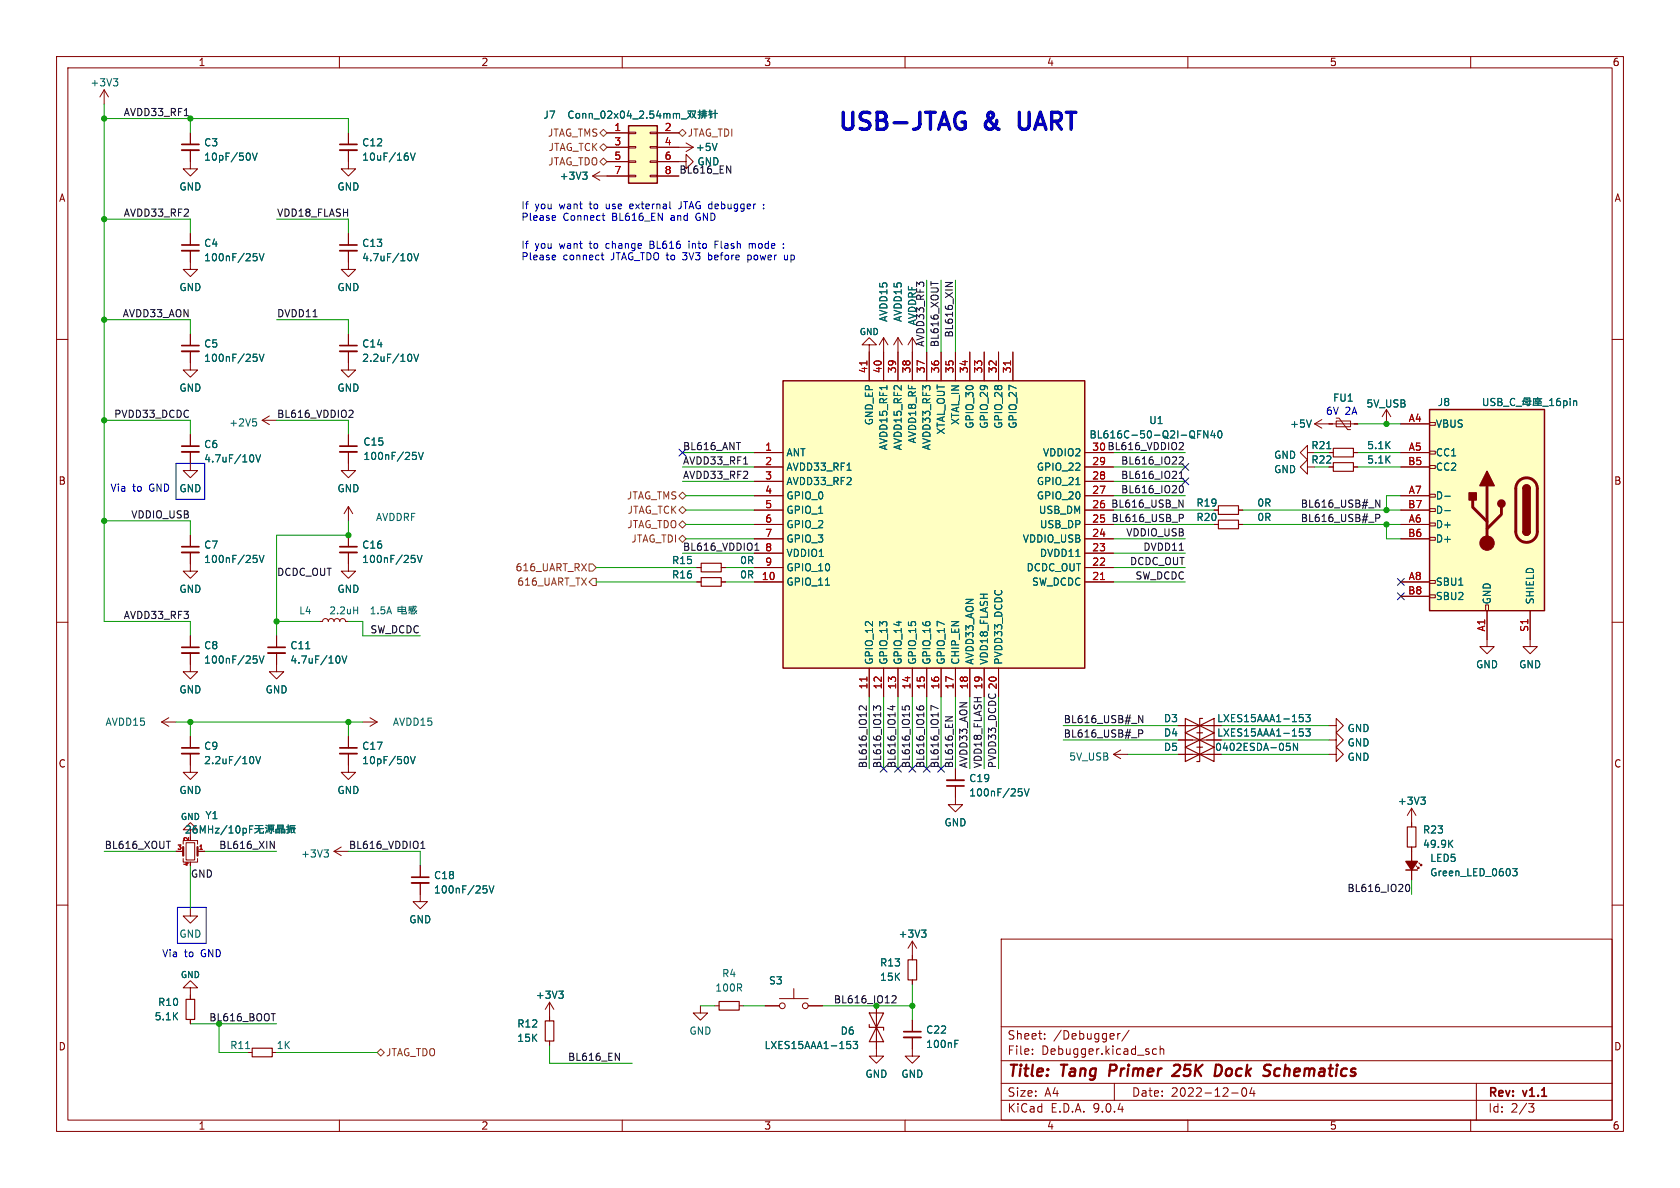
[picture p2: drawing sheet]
<svg xmlns="http://www.w3.org/2000/svg" width="297mm" height="210mm" viewBox="0 0 297 210" stroke-linecap="round" stroke-linejoin="round" font-family="sans-serif">
<g fill="none" stroke="#840000" stroke-width=".18">
<path d="M10 10h277v190h-277zM12 12h273v186h-273zM18.4 15.9l-.7 1.2M18.4 15.9l.8 1.2M18.4 15.9v2.5M60 10v2M110 10v2M160 10v2M210 10v2M260 10v2M61.6 23.5v2M61.6 26.5v2.1"/>
<path d="M61.6 41.3v2M61.6 44.3v2.1M61.6 59.1v2M156.2 59.7l-.8 1.3M156.2 59.7l.8 1.3M156.2 59.7v2.5M158.7 59.7l-.7 1.3M158.7 59.7l.8 1.3M158.7 59.7v2.5M161.3 59.7l-.8 1.3M161.3 59.7l.8 1.3M161.3 59.7v2.5"/>
<path d="M10 60h2M61.6 62.1v2M61.6 76.8v2.1M61.6 79.9v2M153.7 61h1.2l-1.2-1.3-1.3 1.3h1.3v1.2M285 60h2M10 110h2M285 110h2M208.3 128.3h7.6M168.9 141v1.2h1.3l-1.3 1.3-1.3-1.3h1.3M10 160h2M177 166h108v32h-108z"/>
<path d="M285 160h2M43.8 186.1h.8M48.1 186.1h.8M60 198v2M110 198v2M160 198v2M177 194.5h108M177 191.5h108M177 187.5h108M177 181.5h108M182.5 186.3v.1M182.5 185.5v.1"/>
<path d="M184.7 183.6v.1M184.7 182.8v.1M197 191.5v3M197.6 182.7v1M198 182.7l-.3 .1-.1 .2M199.6 182.1l-1.3 2M204.5 185.5l-.5-.1-.3 .3v.4l.2 .2h.6M205.1 185.5l.2-.1 .4 .1v.9M205.1 184.9v1.5M210 198v2M217.7 193.2h1.2M219.7 192.4l.2-.1a.81 .81 0 0 1 .6 .6 .81 .81 0 0 1-.3 .8l-.2 .1a.81 .81 0 0 1-.3-1.4z"/>
<path d="M221.3 192.2l-.3 1.1h.9M221.7 192.8v1M260 198v2M261 191.5v6.5M270.2 195.1h1l-.5 .6 .4 .1 .1 .5-.3 .3h-.4"/>
</g>
<path d="M196.3 188.2l-.2 2M208.3 188.2h-.5l-.3 .2M208.5 189.1l-1.3 1.1h1.2M215 188.2h.5a1.08 1.08 0 0 1 .5 1.1 1.08 1.08 0 0 1-.8 .9M226.1 188.9a.66 .66 0 0 0-.8 .4v.7l.3 .2h.4" fill="none" stroke="#840000" stroke-width=".4"/>
<path d="M209.5 127l2.6 1.3-2.6 1.2zM212.1 128.3l2.5-1.3v2.5zM212.6 127h-.5v2.5h-.5M44.6 185.3h3.5v1.5h-3.5z" fill="none" stroke="#840000" stroke-width=".2"/>
<g fill="none" stroke="#006464" stroke-width=".18">
<path d="M20 13.9h.8l-.4 .5M20.6 14.4l.2 .2v.3l-.2 .3M72.1 27.7v.5M72.6 27.1l.4 1.2 .4-1.2M72.6 44.9l.2 .4-.2 .7M73.2 44.8l.4 1.3 .4-1.3M72.6 62.7l.2 .4-.2 .7M73 80h.6M73.2 62.6l.4 1.3 .4-1.3M74 80l.4 1.2 .4-1.2M73.4 80.4l.2 .3v.3l-.2 .2M229.7 126.3h.7"/>
<path d="M230.2 126.8l.2 .2v.3l-.2 .3M230.8 126.3h.8l-.4 .5 .4 .1v.6l-.2 .1-.6-.1M43.4 185.4h.7"/>
</g>
<path d="M60.1 25.5h3M60.1 43.3h3M60.1 61.1h3M60.1 78.9h3" fill="none" stroke="#840000" stroke-width=".3"/>
<path d="M60.1 26.5h3M60.1 44.3h3M60.1 62.1h3M60.1 79.9h3" fill="none" stroke="#840000" stroke-width=".33"/>
<path d="M111.1 22.2h5.1v10.2h-5.1z" fill="#ffffc2"/>
<path d="M111.1 22.2h5.1v10.2h-5.1z" fill="none" stroke="#840000" stroke-width=".25"/>
<g fill="none" stroke="#840000" stroke-width=".18">
<path d="M33.7 26.5v3.3h1.2l-1.2 1.3-1.3-1.3h1.3M33.7 23.5v2M61.6 28.6v1.2h1.3l-1.3 1.3-1.3-1.3h1.3M104.8 31.1h6.3M104.8 31.1l1.2 .8M106 30.4l-1.2 .7M107.3 23.5h3.8M107.3 26h3.8M107.3 28.6h3.8M111.1 23.4h1.3v.2h-1.3zM111.1 25.9h1.3v.3h-1.3zM111.1 28.4h1.3v.3h-1.3z"/>
<path d="M111.1 31h1.3v.2h-1.3zM114.9 23.4h1.3v.2h-1.3zM114.9 25.9h1.3v.3h-1.3zM114.9 28.4h1.3v.3h-1.3zM114.9 31h1.3v.2h-1.3zM116.2 28.6h5.1v1.2l1.3-1.2-1.3-1.3v1.3M116.2 23.5h3.8M116.2 26h6.4M116.2 31.1h3.8M121.3 25.3l1.3 .7M122.6 26l-1.3 .8M33.7 41.3v2"/>
<path d="M33.7 44.3v2.1M33.7 64.1v1.3h1.2l-1.2 1.3-1.3-1.3h1.3M33.7 76.8v2.1M33.7 79.9v2M46.4 74.3l1.2 .8M46.4 74.3h2.5M47.6 73.5l-1.2 .8M234.9 74.9h5.1M236.2 74.4h2.6v1h-2.6zM236.2 73.9h.5l1.6 2h.5M245.1 72.4l.8 1.3M245.1 72.4l-.8 1.3"/>
<path d="M245.1 72.4v2.5M61.6 97.7v3.3h-1.3l1.3 1.2 1.3-1.2h-1.3M61.6 89.5l.8 1.3M61.6 89.5l-.8 1.3M61.6 89.5v2.6M61.6 94.6v2M214.6 90.2h.8M214.6 92.7h.8M218.9 90.2h.8M218.9 92.7h.8M48.9 112.4v2M48.9 115.4v2.1"/>
<path d="M270.5 113v1.3h-1.3l1.3 1.3 1.3-1.3h-1.3M28.6 127.6l1.2 .8M28.6 127.6h2.5M29.8 126.9l-1.2 .7M33.7 133.2v3.3h1.2l-1.2 1.3-1.3-1.3h1.3M33.7 130.2v2M61.6 133.2v3.3h1.3l-1.3 1.3-1.3-1.3h1.3M61.6 130.2v2M64.1 127.6h2.6M65.4 126.9l1.3 .7M66.7 127.6l-1.3 .8M168.9 135.9v2"/>
<path d="M168.9 138.9v2.1M196.8 133.4h2.6M196.8 133.4l1.3 .7M198.1 132.6l-1.3 .8M208.3 130.8h7.6M208.3 133.4h7.6M31.1 150.5h1.3M32.4 151.8v.6h2.5v-.6M32.4 149.2v-.6h2.5v.6M32.9 149h1.5v3h-1.5zM33.7 146.7h1.2l-1.2-1.3-1.3 1.3h1.3v1.3M34.9 150.5h1.3"/>
<path d="M59.1 150.5l1.2 .8M59.1 150.5h2.5M60.3 149.7l-1.2 .8M135.3 177.8h2.5M137.8 176.5h5.1M140.3 174.8v1.7M142.9 177.8h2.5M161.3 166.4l-.8 1.2M161.3 166.4l.8 1.2M161.3 166.4v3.3M161.3 173.2v.8M161.3 180.3v2.1"/>
<path d="M161.3 183.4v2"/>
<circle cx="138.3" cy="177.8" r=".51"/>
<circle cx="142.4" cy="177.8" r=".51"/>
</g>
<g fill="none" stroke="#006464" stroke-width=".18">
<path d="M101.3 19.8a.6 .6 0 0 0-.8 .4 .6 .6 0 0 0 .6 .7l.2-.1M106.3 19.8l.2-.2a.68 .68 0 0 1 .5 .7 .68 .68 0 0 1-.5 .6l-.2-.1-.1-.4zM107.4 19.8l.5-.2 .3 .4-.8 .9h.8M109.9 19.7l.1-.1a.68 .68 0 0 1 .4 .7 .68 .68 0 0 1-.4 .6 .84 .84 0 0 1-.1-1.2zM111.2 19.6l-.3 .9h.8M113.1 19.8l.4-.2 .3 .4-.8 .9h.8M115.5 19.6h-.6v.6l.2-.1 .4 .1 .1 .2-.1 .4-.1 .1-.5-.1M116.4 19.6l-.3 .9h.8M121.6 19.6h.6l-.3 .9-.4 .4M121.6 19.9l.4 .4 .1 .4M122.4 19.6h.6l-.3 .8-.4 .4M122.4 20l.2 .5 .4 .4"/>
<path d="M123.4 19.8h.5M123.7 19.4v1.5M124 19.8h.3M124.3 19.4l-.1 1.3-.2 .2M124.6 19.8h.4M124.6 19.4v1.5M125.4 20h.4M125.4 19.7h.5M125.5 19.4l-.2 .4M125.6 20v.8M126.4 19.4v1.5M44.2 27.3v.8"/>
<path d="M44.6 27.1l.4 1.2 .5-1.2M101.9 20.2l.2-.1 .3 .1 .1 .5-.1 .1-.3 .1-.2-.1zM103 30.4h.8l-.4 .5M103 20.2l.2-.1h.3l.1 .8M103 20.1v.8M103.5 30.9l.3 .3v.3l-.3 .2M104.2 20.2l.2-.1h.3v.8M104.2 20.1v.8M105 21h1M108.6 20.1l.7 .8M109.3 20.1l-.7 .8M111.5 20.1v.8"/>
<path d="M111.9 21h.9M114.3 20.8v.1M116.7 20.1v.8M117.4 20.2l.3-.1 .2 .1M117.4 20.1v.8M117.9 20.2l.2-.1h.3v.8M117.9 20.2v.7M119 20.2l.4-.1 .2 .1M119 20.1v.8M119.6 20.2l.2-.1h.3v.8M119.6 20.2v.7M120.4 21h1"/>
<path d="M123.5 20.9h.1M123.9 20.2l-.5 .1M123.9 20.5h.4M124 20.1h.3M124.6 20.5h.4M124.6 20.1h.3M125.3 20.3h.6M125.9 20.7l-.4 .1M126 20.1h.8M126.8 25.3l-.5 1.3M44.8 44.8h.6M45.2 45.3l.3 .3v.3l-.3 .2"/>
<path d="M45.8 44.8l.5 1.3 .4-1.3M44.7 74h.6M45.1 74.5l.3 .3v.3l-.3 .2M44.7 80.5l.2 .4-.2 .7M45.2 80.4l.4 1.3 .5-1.3M72.7 98.2h.6M73.2 98.7l.2 .2v.3l-.2 .2M73.8 98.2l.4 1.2 .4-1.2M54.1 114.7h.7M59.9 116l.2 .4-.2 .8M60.5 116l.4 1.2 .4-1.2M44.7 133.8l.2 .4-.2 .7"/>
<path d="M45.2 133.7l.4 1.3 .5-1.3M72.1 134v.8M72.6 133.7l.4 1.3 .4-1.3M180.1 139.4h.6M180.5 139.9l.2 .3v.3l-.2 .2M181.1 139.4l.4 1.3 .4-1.3M227.5 131.4h.6M227.6 131.9h.3l.2 .2v.4l-.5 .2M229.4 131.4v1.3l-.7-1.3v1.3M229.7 128.8h.7M230.2 129.3l.2 .3v.3l-.2 .2M230.8 128.8h.8l-.4 .5 .4 .2v.5l-.2 .1-.6-.1"/>
<path d="M32.9 146.1l.5-.1 .3 .4-.8 .9h.8M34.7 146l-.3 .1a.86 .86 0 0 0 0 1.2l.4-.2 .1-.4-.3-.2h-.2l-.3 .2M35.4 147.3v-1.3l.4 .9 .5-.9v1.3M36.9 146v1.3M36.9 146.6h.7M37.6 146v1.3M38.1 146.4h.6l-.6 .9h.6M40.1 145.9l-1.1 1.7M40.5 147.3h.7M40.5 146.4l.4-.4v1.3M41.8 146.1l.2-.1a.68 .68 0 0 1 .4 .6 .68 .68 0 0 1-.4 .7l-.2-.2-.1-.3zM43 146.5l.3-.1 .3 .3-.1 .5h-.5"/>
<path d="M43 146.4v1.3M44.1 146.6h.4M44.7 146h-.6v1.3M45 146.5h1.6M45.1 145.9h1.4M45.8 145.9l-.2 1-.6 .4M45.9 146.6v.7h.6l.1-.3M46.9 146.3l.3 .1M47 145.9l.3 .1M47.2 146.7l-.2 .6M47.6 146.4h.8M47.6 146.2h.8v.5h-.8z"/>
<path d="M47.7 146.8l-.1 .3M48 146.7v.6h-.3M48 145.9l-.1 .3M48.2 146.8l.2 .2M48.5 145.9h-1.1l-.1 1.2M48.8 147.3v-.7h.6v.7M48.8 147.2h.6M48.8 146.9h.6M49.1 145.9h.9v.5h-.9zM49.1 146.2h.9M49.7 147.3v-.7h.6v.7M49.7 147.2h.6"/>
<path d="M49.7 146.9h.6M50.6 146.2h.5M50.7 147.3h.2M51 145.8v1.5M51.1 146.5l-.5 .2M51.3 146.5h.9M51.4 146.2h.7M51.5 146.5v.7l.4-.1M51.8 146.5l.1 .5 .3 .3M52.1 146.7l-.2 .1M52.2 145.9h-.9l-.1 1.2M57.3 150.2h.8l-.5 .5"/>
<path d="M57.8 150.7l.3 .3v.3l-.3 .2M162.9 164.4h.8l-.4 .5M163.5 164.9l.2 .2v.3l-.2 .3M168.8 184.5h.4M168.8 183.9h.6"/>
</g>
<path d="M32.1 25.5h3.1M32.1 43.3h3.1M32.1 78.9h3.1M60.1 96.6h3M47.4 114.4h3M32.1 132.2h3.1M60.1 132.2h3M167.4 138.9h3M159.8 182.4h3" fill="none" stroke="#840000" stroke-width=".3"/>
<path d="M32.1 26.5h3.1M32.1 44.3h3.1M32.1 79.9h3.1M60.1 97.7h3M47.4 115.4h3M32.1 133.2h3.1M60.1 133.2h3M167.4 137.9h3M159.8 183.4h3" fill="none" stroke="#840000" stroke-width=".33"/>
<path d="M215.4 89.4h3.5v1.5h-3.5zM215.4 91.9h3.5v1.6h-3.5zM209.5 129.5l2.6 1.3-2.6 1.3zM209.5 132.1l2.6 1.3-2.6 1.2zM212.1 130.8l2.5-1.3v2.6zM212.1 133.4l2.5-1.3v2.5zM212.6 129.5h-.5v2.6h-.5M212.6 132.1h-.5v2.5h-.5M160.5 169.7h1.6v3.5h-1.6z" fill="none" stroke="#840000" stroke-width=".2"/>
<path d="M32.4 149.7v1.6M34.9 149.7v1.6" fill="none" stroke="#840000" stroke-width=".38"/>
<path d="M252.7 72.4h20.3v35.6h-20.3z" fill="#ffffc2"/>
<g fill="none" stroke="#840000" stroke-width=".18">
<path d="M33.7 46.4v1.2h1.2l-1.2 1.3-1.3-1.3h1.3M33.7 59.1v2M61.6 46.4v1.2h1.3l-1.3 1.3-1.3-1.3h1.3M33.7 62.1v2M61.6 64.1v1.3h1.3l-1.3 1.3-1.3-1.3h1.3M232.4 74.9h2.5M232.4 74.9l1.3 .8M233.7 74.2l-1.3 .7M247.6 74.9h5.1M252.7 74.7h1v.5h-1zM252.7 79.8h1v.5h-1zM33.7 97.7v3.3h1.2l-1.2 1.2-1.3-1.2h1.3"/>
<path d="M33.7 81.9v1.3h1.2l-1.2 1.3-1.3-1.3h1.3M33.7 94.6v2M61.6 81.9v1.3h1.3l-1.3 1.3-1.3-1.3h1.3M231.1 82.6v1.2l-1.2-1.2 1.2-1.3v1.3h1.3M231.1 80v1.3l-1.2-1.3 1.2-1.3v1.3h1.3M234.9 80h.8M234.9 82.6h.8M239.3 80h.7M239.3 82.6h.7M247.6 80h5.1M247.6 82.6h5.1M247.6 87.6h5.1"/>
<path d="M247.6 90.2h5.1M247.6 92.7h5.1M247.6 95.3h5.1M252.7 82.3h1v.5h-1zM252.7 87.4h1v.5h-1zM252.7 89.9h1v.5h-1zM252.7 92.5h1v.5h-1zM252.7 95h1v.5h-1zM33.7 115.4v3.3h1.2l-1.2 1.3-1.3-1.3h1.3M33.7 112.4v2M48.9 117.5v1.2h-1.3l1.3 1.3 1.3-1.3h-1.3M56.5 109.9h.5l.2-.4 .3-.2 .4 .2 .1 .4 .2-.4 .3-.2 .4 .2 .2 .4 .1-.4 .4-.2 .3 .2 .2 .4 .1-.4 .4-.2 .3 .2 .2 .4h.5"/>
<path d="M247.6 102.9h5.1M247.6 105.4h5.1M252.7 102.6h1v.5h-1zM252.7 105.2h1v.5h-1zM262.6 106.9h.5v1.1h-.5zM262.9 108v6.3h-1.3l1.3 1.3 1.3-1.3h-1.3M270.5 108v5M234.9 130.8h1.3v-1.3l1.3 1.3-1.3 1.3v-1.3M234.9 128.3h1.3v-1.3l1.3 1.3-1.3 1.2v-1.2M234.9 133.4h1.3v-1.3l1.3 1.3-1.3 1.2v-1.2M74.3 156.1v3.3h1.3l-1.3 1.3-1.3-1.3h1.3M74.3 153v2.1"/>
<path d="M249.6 142.9l-.8 1.2M249.6 142.9l.7 1.2M249.6 142.9v3.3M249.6 149.7v5.9M250.3 153l.5 .5v-.2v.2h-.2M250.8 152.5l.5 .5v-.2v.2h-.2M33.7 174.6h1.2l-1.2-1.2-1.3 1.2h1.3v2.1M33.7 160.7v1.2h1.2l-1.2 1.3-1.3-1.3h1.3M154.9 177.8v7.6M33.7 180.2v.8"/>
</g>
<path d="M252.7 72.4h20.3v35.6h-20.3zM269.2 86.4a.64 .64 0 0 1 .7-.7 .64 .64 0 0 1 .6 .7M269.2 94a.64 .64 0 0 0 .7 .6 .64 .64 0 0 0 .6-.6M248.5 153.8h2.1" fill="none" stroke="#840000" stroke-width=".25"/>
<path d="M260.3 88.4v1.3l2.6 2.5M262.9 85.9v10.1M265.4 89.7v1.2l-2.5 2.6M268.5 85a1.91 1.91 0 0 1 2.1-.4 1.91 1.91 0 0 1 1.2 1.8v7.6a1.91 1.91 0 0 1-1.9 1.9 1.91 1.91 0 0 1-1.9-1.9v-7.8l.1-.6z" fill="none" stroke="#840000" stroke-width=".51"/>
<g fill="#840000" stroke="#840000" stroke-width=".25">
<path d="M269.2 86.4h1.3v7.6h-1.3z"/>
<path d="M269.4 85.9a.64 .64 0 0 1 .7-.1 .64 .64 0 0 1 .4 .6h-1.3z"/>
<path d="M269.2 94h1.3a.64 .64 0 0 1-.6 .6 .64 .64 0 0 1-.7-.6z"/>
<path d="M262.9 83.3l1.3 2.6h-2.6z"/>
<path d="M259.7 87.1h1.3v1.3h-1.3z"/>
<path d="M248.5 152.3h2.1l-1 1.5z"/>
<circle cx="265.4" cy="89" r=".63"/>
</g>
<circle cx="262.9" cy="96" r="1.27" fill="#840000" stroke="#840000" stroke-width=".18"/>
<g fill="none" stroke="#006464" stroke-width=".18">
<path d="M44.8 62.6h.6M45.2 63.1l.3 .2v.3l-.3 .3M45.8 62.6l.5 1.3 .4-1.3M231.8 74.2l-.4 1.3M234.6 79.3h.7M262.3 70.4v1.1l.2 .2 .4-.1 .1-.1v-1.1M264.3 70.5l-.5-.1-.2 .2v.3l.6 .3 .1 .3-.3 .2-.4-.1M264.8 70.4h.4l.3 .3-.3 .3 .3 .2 .1 .3-.3 .2h-.5zM264.8 71h.4M265.8 71.8h1M267.8 70.6a.6 .6 0 0 0-.8 .4 .6 .6 0 0 0 .5 .7l.3-.1M268 71.8h1"/>
<path d="M269.1 70.9h1.6M269.2 71.6l.3-1.2h.9l-.1 1.3h-.3M269.3 71.5h1.3M269.7 71.1l.4 .1M269.7 70.6l.4 .1M271.2 71.6h1.4M271.4 71.3h1M271.5 70.9l.2 .1M271.5 70.6l-.1 .5M271.8 70.2v.3M271.9 70.6v1M272.3 70.9l.2 .2"/>
<path d="M272.3 70.6l-.2 .4M272.6 70.5h-1.5v1.2M272.7 71.8h1M274 71.7h.7M274 70.8l.3-.4v1.3M275.8 70.4l-.4 .1a.86 .86 0 0 0 0 1.2l.4-.1 .1-.4-.2-.3h-.3l-.2 .3M276.4 70.9h.4l.2 .2-.1 .5h-.5M276.4 70.9v1.2M277.6 70.4v.2M277.6 70.9v.8M278.2 71l.2-.1h.3v.8M278.2 70.9v.8"/>
<path d="M44.8 98.2h.6M45.2 98.7l.3 .2v.3l-.3 .2M45.8 98.2l.5 1.2 .4-1.2M255.4 87.7h1M255.4 90.3h1M44.8 116h.6M45.2 116.4l.3 .3v.3l-.3 .2M45.8 116l.5 1.2 .4-1.2M62.5 107.9h.7M63.2 107.3v1.2M70.4 108.1h1.3M70.4 107.8h1.3"/>
<path d="M70.4 108.2v-.9h1.3v.9M71.1 107.1v1.4h.7l.1-.3M72.4 108.2l-.1 .2M72.5 107.5h.5M72.5 107.7h.4v.3h-.4zM72.7 108.2v.3h.6v-.2M72.7 108.1l.3 .1M73 107.1a.91 .91 0 0 0 .6 1l.1-.2M73.3 107.2h.2M73.4 108.2l.3 .2M73.4 107.6l-.3 .4M73.7 107.3h-1.4v.7"/>
<path d="M85.4 156.6h.6M85.9 157.1l.2 .2v.3l-.2 .3M86.5 156.6l.4 1.3 .4-1.3M251.2 140.9h.8l-.5 .5M251.7 141.4l.3 .2v.3l-.3 .3M256.3 149.1l.5 .7M256.8 148.5l-.7 .8M267.4 153.6h.8l-.4 .4 .3 .2v.5l-.1 .1h-.5M149.7 184.1h.6M150.2 184.6l.2 .2v.3l-.2 .3M150.8 184.1h.8l-.4 .5 .4 .1v.5l-.2 .2-.6-.2"/>
</g>
<path d="M32.1 61.1h3.1M32.1 96.6h3.1M32.1 114.4h3.1M72.8 155.1h3" fill="none" stroke="#840000" stroke-width=".3"/>
<path d="M32.1 62.1h3.1M32.1 97.7h3.1M32.1 115.4h3.1M72.8 156.1h3" fill="none" stroke="#840000" stroke-width=".33"/>
<path d="M235.7 79.2h3.6v1.6h-3.6zM235.7 81.8h3.6v1.5h-3.6zM248.8 146.2h1.5v3.5h-1.5zM32.9 176.7h1.5v3.5h-1.5zM153.7 179.1h2.5l-1.3 2.5zM153.7 181.1v.5h2.5v.5M154.9 181.6l1.3 2.6h-2.5z" fill="none" stroke="#840000" stroke-width=".2"/>
<path d="M138.4 67.3h53.4v50.8h-53.4z" fill="#ffffc2"/>
<path d="M138.4 67.3h53.4v50.8h-53.4z" fill="none" stroke="#840000" stroke-width=".25"/>
<g fill="none" stroke="#840000" stroke-width=".18">
<path d="M33.7 23.5v2M33.7 26.5v2.1M61.6 23.5v2M61.6 26.5v2.1M107.3 23.5h3.8M107.3 26h3.8M107.3 28.6h3.8M107.3 31.1h3.8M116.2 23.5h3.8M116.2 26h3.8M116.2 28.6h3.8M116.2 31.1h3.8"/>
<path d="M33.7 41.3v2M33.7 44.3v2.1M33.7 59.1v2M61.6 41.3v2M61.6 44.3v2.1M61.6 59.1v2M33.7 62.1v2M33.7 76.8v2.1M33.7 79.9v2M61.6 62.1v2M61.6 76.8v2.1M61.6 79.9v2"/>
<path d="M153.7 62.2v5.1M156.2 62.2v5.1M158.7 62.2v5.1M161.3 62.2v5.1M163.8 62.2v5.1M166.4 62.2v5.1M168.9 62.2v5.1M171.4 62.2v5.1M174 62.2v5.1M176.5 62.2v5.1M179.1 62.2v5.1M234.9 74.9h.7"/>
<path d="M239.4 74.9h.6M247.6 74.9h5.1M33.7 94.6v2M33.7 97.7v2M61.6 94.6v2M61.6 97.7v2M133.3 80h5.1M133.3 82.6h5.1M133.3 85.1h5.1M133.3 87.6h5.1M133.3 90.2h5.1M133.3 92.7h5.1"/>
<path d="M133.3 95.3h5.1M133.3 97.8h5.1M191.8 80h5M191.8 82.6h5M191.8 85.1h5M191.8 87.6h5M191.8 90.2h5M191.8 92.7h5M191.8 95.3h5M191.8 97.8h5M214.6 90.2h.8M214.6 92.7h.8"/>
<path d="M218.9 90.2h.8M218.9 92.7h.8M234.9 80h.8M234.9 82.6h.8M239.3 80h.7M239.3 82.6h.7M247.6 80h5.1M247.6 82.6h5.1M247.6 87.6h5.1M247.6 90.2h5.1M247.6 92.7h5.1M247.6 95.3h5.1"/>
<path d="M33.7 112.4v2M33.7 115.4v2.1M48.9 112.4v2M48.9 115.4v2.1M123.2 100.3h.8M123.2 102.9h.8M127.5 100.3h.8M127.5 102.9h.8M133.3 100.3h5.1M133.3 102.9h5.1M153.7 118.1v5.1M156.2 118.1v5.1"/>
<path d="M158.7 118.1v5.1M161.3 118.1v5.1M163.8 118.1v5.1M166.4 118.1v5.1M168.9 118.1v5.1M171.4 118.1v5.1M174 118.1v5.1M176.5 118.1v5.1M191.8 100.3h5M191.8 102.9h5M247.6 102.9h5.1M247.6 105.4h5.1"/>
<path d="M262.9 108v5M270.5 108v5M33.7 130.2v2M33.7 133.2v2.1M61.6 130.2v2M61.6 133.2v2.1M168.9 135.9v2M168.9 138.9v2.1M208.3 128.3h2.5M208.3 130.8h2.5M208.3 133.4h2.5M213.4 128.3h2.5"/>
<path d="M213.4 130.8h2.5M213.4 133.4h2.5M31.1 150.5h1.3M34.9 150.5h1.3M74.3 153v2.1M74.3 156.1v2M249.6 145.4v.8M249.6 149.7v2.6M249.6 153.8v1.8M33.7 175.9v.8M97.2 177.2l-.8 1.2M97.2 177.2l.7 1.2"/>
<path d="M97.2 177.2v3.3M123.8 177.8v1.3h1.3l-1.3 1.2-1.2-1.2h1.2M126.4 177.8h.7M130.7 177.8h.7M135.3 177.8h2.5M142.9 177.8h2.5M154.9 177.8v2.5M161.3 168.9v.8M161.3 173.2v.8M33.7 180.2v.8M97.2 184v.8M154.9 182.9v3.8h1.3l-1.3 1.3-1.2-1.3h1.2"/>
<path d="M161.3 183.4v3.3h1.3l-1.3 1.3-1.3-1.3h1.3M161.3 180.3v2.1"/>
</g>
<g fill="none" stroke="#006464" stroke-width=".18">
<path d="M101.3 19.8a.6 .6 0 0 0-.8 .4 .6 .6 0 0 0 .6 .7l.2-.1M106.3 19.8l.2-.2a.68 .68 0 0 1 .5 .7 .68 .68 0 0 1-.5 .6l-.2-.1-.1-.4zM107.4 19.8l.5-.2 .3 .4-.8 .9h.8M109.9 19.7l.1-.1a.68 .68 0 0 1 .4 .7 .68 .68 0 0 1-.4 .6 .84 .84 0 0 1-.1-1.2zM111.2 19.6l-.3 .9h.8M113.1 19.8l.4-.2 .3 .4-.8 .9h.8M115.5 19.6h-.6v.6l.2-.1 .4 .1 .1 .2-.1 .4-.1 .1-.5-.1M116.4 19.6l-.3 .9h.8M121.6 19.6h.6l-.3 .9-.4 .4M121.6 19.9l.4 .4 .1 .4M122.4 19.6h.6l-.3 .8-.4 .4M122.4 20l.2 .5 .4 .4"/>
<path d="M123.4 19.8h.5M123.7 19.4v1.5M124 19.8h.3M124.3 19.4l-.1 1.3-.2 .2M124.6 19.8h.4M124.6 19.4v1.5M125.4 20h.4M125.4 19.7h.5M125.5 19.4l-.2 .4M125.6 20v.8M126.4 19.4v1.5M44.2 27.3v.8"/>
<path d="M44.6 27.1l.4 1.2 .5-1.2M72.1 27.7v.5M72.6 27.1l.4 1.2 .4-1.2M101.9 20.2l.2-.1 .3 .1 .1 .5-.1 .1-.3 .1-.2-.1zM103 30.4h.8l-.4 .5M103 20.2l.2-.1h.3l.1 .8M103 20.1v.8M103.5 30.9l.3 .3v.3l-.3 .2M104.2 20.2l.2-.1h.3v.8M104.2 20.1v.8M105 21h1M108.6 20.1l.7 .8"/>
<path d="M109.3 20.1l-.7 .8M111.5 20.1v.8M111.9 21h.9M114.3 20.8v.1M116.7 20.1v.8M117.4 20.2l.3-.1 .2 .1M117.4 20.1v.8M117.9 20.2l.2-.1h.3v.8M117.9 20.2v.7M119 20.2l.4-.1 .2 .1M119 20.1v.8M119.6 20.2l.2-.1h.3v.8"/>
<path d="M119.6 20.2v.7M120.4 21h1M123.5 20.9h.1M123.9 20.2l-.5 .1M123.9 20.5h.4M124 20.1h.3M124.6 20.5h.4M124.6 20.1h.3M125.3 20.3h.6M125.9 20.7l-.4 .1M126 20.1h.8M126.8 25.3l-.5 1.3"/>
<path d="M44.8 44.8h.6M45.2 45.3l.3 .3v.3l-.3 .2M45.8 44.8l.5 1.3 .4-1.3M72.6 44.9l.2 .4-.2 .7M73.2 44.8l.4 1.3 .4-1.3M44.8 62.6h.6M45.2 63.1l.3 .2v.3l-.3 .3M45.8 62.6l.5 1.3 .4-1.3M72.6 62.7l.2 .4-.2 .7M73 80h.6M73.2 62.6l.4 1.3 .4-1.3M74 80l.4 1.2 .4-1.2"/>
<path d="M156.8 68.2v.7M211.7 76.8h.4M211.7 76.1h.6M213.5 76.1v1.3l-.7-1.3v1.3M214.4 76.1l-.3 .9h.8M214.7 76.6v.8M215.4 76.3l.2-.2a.68 .68 0 0 1 .4 .7 .68 .68 0 0 1-.4 .6l-.2-.1-.1-.4zM231.8 74.2l-.4 1.3M234.6 79.3h.7M262.3 70.4v1.1l.2 .2 .4-.1 .1-.1v-1.1M264.3 70.5l-.5-.1-.2 .2v.3l.6 .3 .1 .3-.3 .2-.4-.1M264.8 70.4h.4l.3 .3-.3 .3 .3 .2 .1 .3-.3 .2h-.5z"/>
<path d="M264.8 71h.4M265.8 71.8h1M267.8 70.6a.6 .6 0 0 0-.8 .4 .6 .6 0 0 0 .5 .7l.3-.1M268 71.8h1M269.1 70.9h1.6M269.2 71.6l.3-1.2h.9l-.1 1.3h-.3M269.3 71.5h1.3M269.7 71.1l.4 .1M269.7 70.6l.4 .1M271.2 71.6h1.4M271.4 71.3h1M271.5 70.9l.2 .1"/>
<path d="M271.5 70.6l-.1 .5M271.8 70.2v.3M271.9 70.6v1M272.3 70.9l.2 .2M272.3 70.6l-.2 .4M272.6 70.5h-1.5v1.2M272.7 71.8h1M274 71.7h.7M274 70.8l.3-.4v1.3M275.8 70.4l-.4 .1a.86 .86 0 0 0 0 1.2l.4-.1 .1-.4-.2-.3h-.3l-.2 .3M276.4 70.9h.4l.2 .2-.1 .5h-.5M276.4 70.9v1.2"/>
<path d="M277.6 70.4v.2M277.6 70.9v.8M278.2 71l.2-.1h.3v.8M278.2 70.9v.8M44.7 80.5l.2 .4-.2 .7M44.8 98.2h.6M45.2 80.4l.4 1.3 .5-1.3M45.2 98.7l.3 .2v.3l-.3 .2M45.8 98.2l.5 1.2 .4-1.2M72.7 98.2h.6M73.2 98.7l.2 .2v.3l-.2 .2M73.4 80.4l.2 .3v.3l-.2 .2"/>
<path d="M73.8 98.2l.4 1.2 .4-1.2M149.7 83.1h.8M190.2 85.7h.7M255.4 87.7h1M255.4 90.3h1M44.8 116h.6M45.2 116.4l.3 .3v.3l-.3 .2M45.8 116l.5 1.2 .4-1.2M54.1 114.7h.7M59.9 116l.2 .4-.2 .8M60.5 116l.4 1.2 .4-1.2M145.9 103.4h.8"/>
<path d="M44.7 133.8l.2 .4-.2 .7M45.2 133.7l.4 1.3 .5-1.3M72.1 134v.8M72.6 133.7l.4 1.3 .4-1.3M180.1 139.4h.6M180.5 139.9l.2 .3v.3l-.2 .2M181.1 139.4l.4 1.3 .4-1.3M227.5 131.4h.6M227.6 131.9h.3l.2 .2v.4l-.5 .2M229.4 131.4v1.3l-.7-1.3v1.3M229.7 126.3h.7M229.7 128.8h.7"/>
<path d="M230.2 126.8l.2 .2v.3l-.2 .3M230.2 129.3l.2 .3v.3l-.2 .2M230.8 126.3h.8l-.4 .5 .4 .1v.6l-.2 .1-.6-.1M230.8 128.8h.8l-.4 .5 .4 .2v.5l-.2 .1-.6-.1M32.9 146.1l.5-.1 .3 .4-.8 .9h.8M34.7 146l-.3 .1a.86 .86 0 0 0 0 1.2l.4-.2 .1-.4-.3-.2h-.2l-.3 .2M35.4 147.3v-1.3l.4 .9 .5-.9v1.3M36.9 146v1.3M36.9 146.6h.7M37.6 146v1.3M38.1 146.4h.6l-.6 .9h.6M40.1 145.9l-1.1 1.7"/>
<path d="M40.5 147.3h.7M40.5 146.4l.4-.4v1.3M41.8 146.1l.2-.1a.68 .68 0 0 1 .4 .6 .68 .68 0 0 1-.4 .7l-.2-.2-.1-.3zM43 146.5l.3-.1 .3 .3-.1 .5h-.5M43 146.4v1.3M44.1 146.6h.4M44.7 146h-.6v1.3M45 146.5h1.6M45.1 145.9h1.4M45.8 145.9l-.2 1-.6 .4M45.9 146.6v.7h.6l.1-.3M46.9 146.3l.3 .1"/>
<path d="M47 145.9l.3 .1M47.2 146.7l-.2 .6M47.6 146.4h.8M47.6 146.2h.8v.5h-.8zM47.7 146.8l-.1 .3M48 146.7v.6h-.3M48 145.9l-.1 .3M48.2 146.8l.2 .2M48.5 145.9h-1.1l-.1 1.2M48.8 147.3v-.7h.6v.7M48.8 147.2h.6M48.8 146.9h.6"/>
<path d="M49.1 145.9h.9v.5h-.9zM49.1 146.2h.9M49.7 147.3v-.7h.6v.7M49.7 147.2h.6M49.7 146.9h.6M50.6 146.2h.5M50.7 147.3h.2M51 145.8v1.5M51.1 146.5l-.5 .2M51.3 146.5h.9M51.4 146.2h.7M51.5 146.5v.7l.4-.1"/>
<path d="M51.8 146.5l.1 .5 .3 .3M52.1 146.7l-.2 .1M52.2 145.9h-.9l-.1 1.2M85.4 156.6h.6M85.9 157.1l.2 .2v.3l-.2 .3M86.5 156.6l.4 1.3 .4-1.3M251.2 140.9h.8l-.5 .5M251.7 141.4l.3 .2v.3l-.3 .3M256.3 149.1l.5 .7M256.8 148.5l-.7 .8M267.4 153.6h.8l-.4 .4 .3 .2v.5l-.1 .1h-.5M98.8 175.2h.8l-.5 .5"/>
<path d="M99.3 175.7l.3 .2v.3l-.3 .3M162.9 164.4h.8l-.4 .5M163.5 164.9l.2 .2v.3l-.2 .3M149.7 184.1h.6M150.2 184.6l.2 .2v.3l-.2 .3M150.8 184.1h.8l-.4 .5 .4 .1v.5l-.2 .2-.6-.2M168.8 184.5h.4M168.8 183.9h.6"/>
</g>
<path d="M153.3 63.8v.7M178.7 63.8v.7M153.3 119.7v.7M194.6 102.5h.7" fill="none" stroke="#a90000" stroke-width=".18"/>
<path d="M124 99.6h3.5v1.5h-3.5zM124 102.1h3.5v1.5h-3.5zM127.1 177h3.6v1.6h-3.6zM96.4 180.5h1.5v3.5h-1.5z" fill="none" stroke="#840000" stroke-width=".2"/>
<path d="M106 23.5l.7-.6 .6 .6-.6 .6zM106 28.6l.7-.7 .6 .7-.6 .6zM106.7 25.4l.6 .6-.6 .7-.7-.7zM120 23.5l.6-.6 .7 .6-.7 .6zM104.1 99.7h.7l.6 .6-.6 .7h-.7zM120 92.7l.6-.6 .7 .6-.7 .6zM120 90.2l.6-.7 .7 .7-.7 .6zM120 95.3l.6-.7 .7 .7-.7 .6zM120.6 87l.7 .6-.7 .7-.6-.7zM104.8 102.2h.6v1.3h-.6l-.7-.6zM66.7 186.1l.6-.7 .6 .7-.6 .6z" fill="none" stroke="#725600" stroke-width=".18"/>
<g fill="none" stroke="#0f0f0f" stroke-width=".18">
<path d="M32.6 20.4h.7M128.5 29.3l.7 1.3v-1.3M164.6 49.8v.7M167.1 49.9h1.3l-1.3 .8M61.9 72.5l.4 .1 .1 .3-.8 .9h.8M130.2 78.2h.7M209.1 78.3v.5l-.7 .7h.8M131.5 82h.7M133.5 97.3h.7M133.6 96.3l.2-.3v1.3M208.4 88.4l.7 1.3v-1.3M208.5 90.9h.5l.2 .3-.1 .3-.6 .1"/>
<path d="M208.5 84.6h.7M208.5 83.7l.3-.4v1.3M208.5 80.8h.5l.2 .3-.8 .9h.8M208.5 86.1l.3-.3a.68 .68 0 0 1 .4 .7 .68 .68 0 0 1-.4 .6l-.3-.2M243.2 88.4l.7 1.3v-1.3M243.2 90.9h.5l.2 .3-.1 .3-.6 .1M153.2 124.8v.8l-.9-.8-.4 .2v.4M155.6 125.5l.1-.5-.1-.2h-.6l-.1 .4-.5-.4v.8M157.4 124.9h.8M157.8 124.7v.8l-.9-.3M159.5 124.8v.6M160.1 125.4l-.1-.4 .2-.2 .5 .1v.5"/>
<path d="M162 124.9l.1 .4 .2 .1M162.7 125.4l-.2-.4 .3-.2 .5 .1v.4l-.1 .1M165.9 125.3l-1.3-.6v.9M167.1 126.7h1.3l-1.3 .7M201.3 129h.5l.2 .3-.1 .3-.6 .1M201.3 126.5l.7 1.3v-1.3M29.4 148.7h.7M47.8 148.7l.7 1.3v-1.3M74.4 150h.7M74.5 149l.3-.3v1.3M248.5 156.6l.3-.3a.68 .68 0 0 1 .4 .7 .68 .68 0 0 1-.4 .6l-.3-.2M47.9 179.2h.8"/>
<path d="M157.8 176.1l.4-.1 .2 .4-.8 .9h.8M108.8 186.2l.7 1.2v-1.2"/>
</g>
<g fill="none" stroke="#0000c2" stroke-width=".18">
<path d="M97.8 38.1l.4 .1v.2l-.6 .1M98.2 38.9l-.4 .1M106.4 38.1h.5M106.7 38.9l.2 .1M111.5 36.1l-.2 .1v.5l.2 .2M112 36.4l-.7 .1M120.4 36.7l-.5 .2M135 36.8v.1M135 36.1v.1M97.8 45.1l.4 .1v.2l-.6 .1M98.2 45.9h-.4M106.3 45.1h.4"/>
<path d="M106.4 44.7v1.1l.3 .1M114.9 43.2h.4M115.3 42.6h-.4v1.3h.5M121.8 42.6v.1M121.8 43.1v.8M125.3 44.7v1.2M125.3 45.9h.1M125.4 45.1l-.1 .1M126.4 43.2h.4M127 42.6h-.6v1.3M132.2 45.9h.4M132.2 45.1v1.3"/>
<path d="M132.5 43.1v.8M132.5 43.2l.3-.1 .2 .1M132.6 45.1l-.4 .1M133 43.2v.7M133.2 43.1l-.2 .1M138.7 45.1v.8h.3l.2-.1M31.1 81.9h5.1v6.4h-5.1zM31.4 160.4h5v6.4h-5z"/>
</g>
<g fill="none" stroke="#009600" stroke-width=".18">
<path d="M18.4 18.4v91.5h15.3v2.5M18.4 21h43.2v2.5M18.4 38.7h15.3v2.6M33.7 21v2.5M48.9 38.7h12.7v2.6M18.4 56.5h15.3v2.6M48.9 56.5h12.7v2.6M163.8 49.5v12.7M166.4 49.5v12.7M168.9 49.5v12.7M18.4 74.3h15.3v2.5M48.9 74.3h12.7v2.5"/>
<path d="M240 74.9h7.6M18.4 92.1h15.3v2.5M61.6 92.1v2.5h-12.7v17.8M120.6 85.1h12.7M120.6 97.8h12.7M120.6 82.6h12.7M120.6 80h12.7M121.3 92.7h12M121.3 87.6h12M121.3 90.2h12M121.3 95.3h12M196.8 85.1h12.7"/>
<path d="M196.8 92.7h17.8M196.8 87.6h12.7M196.8 90.2h17.8M196.8 97.8h12.7M196.8 95.3h12.7M196.8 82.6h12.7M196.8 80h12.7M219.7 92.7h27.9M219.7 90.2h27.9M240 82.6h7.6M240 80h7.6M245.1 92.7v2.6h2.5"/>
<path d="M247.6 87.6h-2.5v2.6M48.9 109.9h7.6M61.6 109.9h2.5v2.5h10.2M105.4 102.9h17.8M105.4 100.3h17.8M128.3 102.9h5M128.3 100.3h5M196.8 102.9h12.7M196.8 100.3h12.7M31.1 127.6h33M33.7 127.6v2.6M61.6 127.6v2.6"/>
<path d="M153.7 123.2v12.7M156.2 123.2v12.7M158.7 123.2v12.7M161.3 123.2v12.7M163.8 123.2v12.7M166.4 123.2v12.7M168.9 123.2v12.7M171.4 123.2v12.7M174 123.2v12.7M176.5 123.2v12.7M188 130.8h20.3M188 128.3h20.3"/>
<path d="M199.4 133.4h8.9M215.9 133.4h19M215.9 130.8h19M215.9 128.3h19M18.4 150.5h12.7M33.7 153v7.7M36.2 150.5h12.7M61.6 150.5h12.7v2.5M249.6 155.6v2.5M123.8 177.8h2.6M131.4 177.8h3.9M145.4 177.8h15.9"/>
<path d="M161.3 174v6.3M33.7 181h15.2M38.7 181v5.1h5.1M48.9 186.1h17.8M97.2 184.8v3.2h14.6"/>
</g>
<g fill="none" stroke="#000084" stroke-width=".18">
<path d="M120 79.4l1.3 1.2M121.3 79.4l-1.3 1.2M208.9 81.9l1.3 1.3M208.9 84.5l1.3 1.2M210.2 81.9l-1.3 1.3M210.2 84.5l-1.3 1.2M247 104.8l1.3 1.2M247 102.3l1.3 1.2M248.3 104.8l-1.3 1.2M248.3 102.3l-1.3 1.2M155.6 135.3l1.2 1.2M156.8 135.3l-1.2 1.2"/>
<path d="M158.1 135.3l1.3 1.2M159.4 135.3l-1.3 1.2M160.7 135.3l1.2 1.2M161.9 135.3l-1.2 1.2M163.2 135.3l1.2 1.2M164.4 135.3l-1.2 1.2M165.8 135.3l1.2 1.2M167 135.3l-1.2 1.2"/>
</g>
<path d="M180.2 19.8v2.5l.1 .3M170.1 21.6h.5v1l-.1 .1" fill="none" stroke="#0000c2" stroke-width=".6"/>
<g fill="#009600" stroke="#009600" stroke-width=".18">
<circle cx="161.3" cy="177.8" r=".46"/>
<circle cx="245.1" cy="74.9" r=".46"/>
<circle cx="245.1" cy="90.2" r=".46"/>
<circle cx="245.1" cy="92.7" r=".46"/>
<circle cx="18.4" cy="92.1" r=".46"/>
<circle cx="48.9" cy="109.9" r=".46"/>
<circle cx="18.4" cy="56.5" r=".46"/>
<circle cx="18.4" cy="74.3" r=".46"/>
<circle cx="33.7" cy="127.6" r=".46"/>
<circle cx="33.7" cy="21" r=".46"/>
<circle cx="18.4" cy="21" r=".46"/>
<circle cx="18.4" cy="38.7" r=".46"/>
<circle cx="61.6" cy="127.6" r=".46"/>
<circle cx="61.6" cy="94.6" r=".46"/>
</g>
<g font-size="4.2" fill="#0000c2">
<text x="148" y="23.2">USB-JTAG</text>
<text x="174.3" y="23.2">&amp;</text>
<text x="181.5" y="23.2">UART</text>
</g>
<g font-size="2.8" fill="#840000">
<text x="178" y="190.9">Title:</text>
<text x="187.7" y="190.9">Tang</text>
<text x="196.9" y="190.9">Primer</text>
<text x="209.1" y="190.9">25K</text>
<text x="217.2" y="190.9">Dock</text>
<text x="226.7" y="190.9">Schematics</text>
</g>
<g font-size="2.1" fill="#840000">
<text x="178" y="184">Sheet:</text>
<text x="186.2" y="184">/Debugger/</text>
<text x="178" y="186.7">File:</text>
<text x="184.1" y="186.7">Debugger.kicad_sch</text>
<text x="178" y="196.9">KiCad</text>
<text x="178" y="194.1">Size:</text>
<text x="184.7" y="194.1">A4</text>
<text x="185.7" y="196.9">E.D.A.</text>
<text x="193.3" y="196.9">9.0.4</text>
<text x="200" y="194.1">Date:</text>
<text x="207" y="194.1">2022-12-04</text>
<text x="263" y="194.3">Rev:</text>
<text x="263" y="196.9">Id:</text>
<text x="267.1" y="196.9">2/3</text>
<text x="269.4" y="194.3">v1.1</text>
</g>
<g font-size="1.8" fill="#840000">
<text x="35" y="11.9">1</text>
<text x="85" y="11.9">2</text>
<text x="135" y="11.9">3</text>
<text x="185" y="11.9">4</text>
<text x="235" y="11.9">5</text>
<text x="285" y="11.9">6</text>
<text x="10.3" y="35.9">A</text>
<text x="285.3" y="35.9">A</text>
<text x="10.3" y="85.9">B</text>
<text x="285.3" y="85.9">B</text>
<text x="10.3" y="135.9">C</text>
<text x="285.3" y="135.9">C</text>
<text x="10.3" y="185.9">D</text>
<text x="285.3" y="185.9">D</text>
<text x="35" y="199.9">1</text>
<text x="85" y="199.9">2</text>
<text x="135" y="199.9">3</text>
<text x="185" y="199.9">4</text>
<text x="235" y="199.9">5</text>
<text x="285" y="199.9">6</text>
</g>
<g font-size="1.8" fill="#006464">
<text x="15.9" y="15.5">+3V3</text>
<text x="96" y="21.2">J7</text>
<text x="36" y="26.1">C3</text>
<text x="36" y="28.6">10pF/50V</text>
<text x="63.9" y="28.6">10uF/16V</text>
<text x="63.9" y="26.1">C12</text>
<text x="122.9" y="26.9">+5V</text>
<text x="123.2" y="29.4">GND</text>
<text x="31.6" y="33.9">GND</text>
<text x="59.6" y="33.9">GND</text>
<text x="98.8" y="32">+3V3</text>
<text x="36" y="43.9">C4</text>
<text x="36" y="46.4">100nF/25V</text>
<text x="63.9" y="46.4">4.7uF/10V</text>
<text x="63.9" y="43.9">C13</text>
<text x="31.6" y="51.7">GND</text>
<text x="59.6" y="51.7">GND</text>
<text x="157.1" y="57" transform="rotate(-90 157.1 57)">AVDD15</text>
<text x="159.6" y="57" transform="rotate(-90 159.6 57)">AVDD15</text>
<text x="162.2" y="57.6" transform="rotate(-90 162.2 57.6)">AVDDRF</text>
<text x="36" y="61.6">C5</text>
<text x="36" y="64.2">100nF/25V</text>
<text x="63.9" y="64.2">2.2uF/10V</text>
<text x="63.9" y="61.6">C14</text>
<text x="31.6" y="69.4">GND</text>
<text x="59.6" y="69.4">GND</text>
<text x="235.6" y="71.2">FU1</text>
<text x="254.1" y="72">J8</text>
<text x="40.4" y="75.6">+2V5</text>
<text x="154.5" y="75.3" transform="rotate(-90 154.5 75.3)">GND_EP</text>
<text x="167.2" y="76.9" transform="rotate(-90 167.2 76.9)">XTAL_OUT</text>
<text x="169.8" y="75.2" transform="rotate(-90 169.8 75.2)">XTAL_IN</text>
<text x="172.3" y="75.9" transform="rotate(-90 172.3 75.9)">GPIO_30</text>
<text x="174.9" y="75.9" transform="rotate(-90 174.9 75.9)">GPIO_29</text>
<text x="177.4" y="75.9" transform="rotate(-90 177.4 75.9)">GPIO_28</text>
<text x="179.9" y="75.9" transform="rotate(-90 179.9 75.9)">GPIO_27</text>
<text x="192.5" y="77.7">BL616C-50-Q2I-QFN40</text>
<text x="203.1" y="75.2">U1</text>
<text x="228" y="75.8">+5V</text>
<text x="241.5" y="72.2">5V_USB</text>
<text x="253.7" y="75.8">VBUS</text>
<text x="36" y="79.4">C6</text>
<text x="36" y="81.9">4.7uF/10V</text>
<text x="64.1" y="79">C15</text>
<text x="64.1" y="81.5">100nF/25V</text>
<text x="138.9" y="80.9">ANT</text>
<text x="138.9" y="83.4">AVDD33_RF1</text>
<text x="157.1" y="79.7" transform="rotate(-90 157.1 79.7)">AVDD15_RF1</text>
<text x="159.6" y="79.7" transform="rotate(-90 159.6 79.7)">AVDD15_RF2</text>
<text x="162.2" y="78.5" transform="rotate(-90 162.2 78.5)">AVDD18_RF</text>
<text x="164.7" y="79.7" transform="rotate(-90 164.7 79.7)">AVDD33_RF3</text>
<text x="183.2" y="83.4">GPIO_22</text>
<text x="184.3" y="80.9">VDDIO2</text>
<text x="225.2" y="83.8">GND</text>
<text x="225.2" y="81.3">GND</text>
<text x="231.7" y="79.6">R21</text>
<text x="231.7" y="82.1">R22</text>
<text x="241.6" y="79.6">5.1K</text>
<text x="241.6" y="82.1">5.1K</text>
<text x="253.7" y="80.9">CC1</text>
<text x="253.7" y="83.4">CC2</text>
<text x="31.6" y="87.2">GND</text>
<text x="59.6" y="87.2">GND</text>
<text x="138.9" y="86">AVDD33_RF2</text>
<text x="138.9" y="88.5">GPIO_0</text>
<text x="183.2" y="86">GPIO_21</text>
<text x="183.2" y="88.5">GPIO_20</text>
<text x="211.4" y="89.8">R19</text>
<text x="222.2" y="89.8">0R</text>
<text x="253.7" y="88.5">D-</text>
<text x="66.4" y="92.3">AVDDRF</text>
<text x="138.9" y="91">GPIO_1</text>
<text x="138.9" y="93.6">GPIO_2</text>
<text x="183.6" y="91">USB_DM</text>
<text x="183.7" y="93.6">USB_DP</text>
<text x="211.4" y="92.3">R20</text>
<text x="222.2" y="92.3">0R</text>
<text x="253.7" y="91">D-</text>
<text x="253.7" y="93.6">D+</text>
<text x="36" y="97.2">C7</text>
<text x="36" y="99.7">100nF/25V</text>
<text x="63.9" y="97.2">C16</text>
<text x="63.9" y="99.7">100nF/25V</text>
<text x="118.7" y="99.9">R15</text>
<text x="130.7" y="99.9">0R</text>
<text x="138.9" y="96.1">GPIO_3</text>
<text x="138.9" y="98.7">VDDIO1</text>
<text x="138.9" y="101.2">GPIO_10</text>
<text x="180.7" y="96.1">VDDIO_USB</text>
<text x="181.4" y="101.2">DCDC_OUT</text>
<text x="183.7" y="98.7">DVDD11</text>
<text x="253.7" y="96.1">D+</text>
<text x="31.6" y="105">GND</text>
<text x="59.6" y="105">GND</text>
<text x="118.7" y="102.5">R16</text>
<text x="130.7" y="102.5">0R</text>
<text x="138.9" y="103.7">GPIO_11</text>
<text x="182.4" y="103.7">SW_DCDC</text>
<text x="253.7" y="103.7">SBU1</text>
<text x="253.7" y="106.3">SBU2</text>
<text x="263.8" y="106.9" transform="rotate(-90 263.8 106.9)">GND</text>
<text x="271.4" y="106.9" transform="rotate(-90 271.4 106.9)">SHIELD</text>
<text x="36" y="115">C8</text>
<text x="36" y="117.5">100nF/25V</text>
<text x="51.2" y="117.5">4.7uF/10V</text>
<text x="51.2" y="115">C11</text>
<text x="154.5" y="117.6" transform="rotate(-90 154.5 117.6)">GPIO_12</text>
<text x="157.1" y="117.6" transform="rotate(-90 157.1 117.6)">GPIO_13</text>
<text x="159.6" y="117.6" transform="rotate(-90 159.6 117.6)">GPIO_14</text>
<text x="162.2" y="117.6" transform="rotate(-90 162.2 117.6)">GPIO_15</text>
<text x="164.7" y="117.6" transform="rotate(-90 164.7 117.6)">GPIO_16</text>
<text x="167.2" y="117.6" transform="rotate(-90 167.2 117.6)">GPIO_17</text>
<text x="169.8" y="117.6" transform="rotate(-90 169.8 117.6)">CHIP_EN</text>
<text x="172.3" y="117.6" transform="rotate(-90 172.3 117.6)">AVDD33_AON</text>
<text x="174.9" y="117.6" transform="rotate(-90 174.9 117.6)">VDD18_FLASH</text>
<text x="177.4" y="117.6" transform="rotate(-90 177.4 117.6)">PVDD33_DCDC</text>
<text x="260.9" y="118.3">GND</text>
<text x="268.5" y="118.3">GND</text>
<text x="31.6" y="122.8">GND</text>
<text x="46.9" y="122.8">GND</text>
<text x="18.6" y="128.5">AVDD15</text>
<text x="69.4" y="128.5">AVDD15</text>
<text x="205.7" y="127.9">D3</text>
<text x="205.7" y="130.4">D4</text>
<text x="215.1" y="127.9">LXES15AAA1-153</text>
<text x="215.1" y="130.4">LXES15AAA1-153</text>
<text x="238.1" y="129.6">GND</text>
<text x="36" y="132.8">C9</text>
<text x="36" y="135.3">2.2uF/10V</text>
<text x="63.9" y="135.3">10pF/50V</text>
<text x="63.9" y="132.8">C17</text>
<text x="188.9" y="134.6">5V_USB</text>
<text x="205.7" y="132.9">D5</text>
<text x="214.7" y="132.9">0402ESDA-05N</text>
<text x="238.1" y="132.2">GND</text>
<text x="238.1" y="134.7">GND</text>
<text x="31.6" y="140.6">GND</text>
<text x="59.6" y="140.6">GND</text>
<text x="171.2" y="138.5">C19</text>
<text x="171.2" y="141">100nF/25V</text>
<text x="247" y="142.5">+3V3</text>
<text x="36.2" y="145">Y1</text>
<text x="166.9" y="146.3">GND</text>
<text x="251.5" y="147.5">R23</text>
<text x="53.1" y="151.8">+3V3</text>
<text x="76.6" y="155.6">C18</text>
<text x="251.5" y="150.1">49.9K</text>
<text x="252.7" y="155.1">Green_LED_0603</text>
<text x="252.7" y="152.6">LED5</text>
<text x="76.6" y="158.1">100nF/25V</text>
<text x="31.6" y="166">GND</text>
<text x="72.3" y="163.4">GND</text>
<text x="158.8" y="166">+3V3</text>
<text x="127.6" y="172.9">R4</text>
<text x="155.5" y="171">R13</text>
<text x="155.5" y="173.6">15K</text>
<text x="27.8" y="178">R10</text>
<text x="94.6" y="176.8">+3V3</text>
<text x="126.4" y="175.5">100R</text>
<text x="135.8" y="174.2">S3</text>
<text x="27.2" y="180.6">5.1K</text>
<text x="40.6" y="185.6">R11</text>
<text x="48.8" y="185.6">1K</text>
<text x="91.3" y="181.8">R12</text>
<text x="91.3" y="184.4">15K</text>
<text x="121.8" y="183.1">GND</text>
<text x="135.1" y="185.6">LXES15AAA1-153</text>
<text x="148.5" y="183.1">D6</text>
<text x="163.6" y="185.5">100nF</text>
<text x="163.6" y="182.9">C22</text>
<text x="152.9" y="190.7">GND</text>
<text x="159.3" y="190.7">GND</text>
</g>
<g font-size="1.8" fill="#0f0f0f">
<text x="21.8" y="20.6">AVDD33_RF1</text>
<text x="120" y="30.8">BL616_EN</text>
<text x="21.8" y="38.4">AVDD33_RF2</text>
<text x="48.9" y="38.4">VDD18_FLASH</text>
<text x="21.6" y="56.2">AVDD33_AON</text>
<text x="48.9" y="56.2">DVDD11</text>
<text x="168.6" y="59.8" transform="rotate(-90 168.6 59.8)">BL616_XIN</text>
<text x="163.5" y="61.4" transform="rotate(-90 163.5 61.4)">AVDD33_RF3</text>
<text x="166" y="61.5" transform="rotate(-90 166 61.5)">BL616_XOUT</text>
<text x="20.1" y="73.9">PVDD33_DCDC</text>
<text x="48.9" y="73.9">BL616_VDDIO2</text>
<text x="120.6" y="82.2">AVDD33_RF1</text>
<text x="120.6" y="79.7">BL616_ANT</text>
<text x="193" y="79.8">30 BL616_VDDIO2</text>
<text x="198.1" y="82.2">BL616_IO22</text>
<text x="120.6" y="84.7">AVDD33_RF2</text>
<text x="196.3" y="89.8">BL616_USB_N</text>
<text x="198.1" y="84.7">BL616_IO21</text>
<text x="198.1" y="87.3">BL616_IO20</text>
<text x="229.9" y="89.8">BL616_USB#_N</text>
<text x="23.1" y="91.7">VDDIO_USB</text>
<text x="196.4" y="92.4">BL616_USB_P</text>
<text x="199" y="94.9">VDDIO_USB</text>
<text x="229.9" y="92.4">BL616_USB#_P</text>
<text x="48.9" y="101.9">DCDC_OUT</text>
<text x="120.6" y="97.4">BL616_VDDIO1</text>
<text x="199.7" y="100">DCDC_OUT</text>
<text x="202" y="97.4">DVDD11</text>
<text x="200.6" y="102.5">SW_DCDC</text>
<text x="21.8" y="109.5">AVDD33_RF3</text>
<text x="65.4" y="112">SW_DCDC</text>
<text x="188" y="130.5">BL616_USB#_P</text>
<text x="188" y="127.9">BL616_USB#_N</text>
<text x="153.3" y="135.9" transform="rotate(-90 153.3 135.9)">BL616_IO12</text>
<text x="155.9" y="135.9" transform="rotate(-90 155.9 135.9)">BL616_IO13</text>
<text x="158.4" y="135.9" transform="rotate(-90 158.4 135.9)">BL616_IO14</text>
<text x="160.9" y="135.9" transform="rotate(-90 160.9 135.9)">BL616_IO15</text>
<text x="163.5" y="135.9" transform="rotate(-90 163.5 135.9)">BL616_IO16</text>
<text x="166" y="135.9" transform="rotate(-90 166 135.9)">BL616_IO17</text>
<text x="168.6" y="135.9" transform="rotate(-90 168.6 135.9)">BL616_EN</text>
<text x="171.1" y="135.9" transform="rotate(-90 171.1 135.9)">AVDD33_AON</text>
<text x="173.6" y="135.9" transform="rotate(-90 173.6 135.9)">VDD18_FLASH</text>
<text x="176.2" y="135.9" transform="rotate(-90 176.2 135.9)">PVDD33_DCDC 20</text>
<text x="18.4" y="150.1">BL616_XOUT</text>
<text x="33.7" y="155.2">GND</text>
<text x="38.7" y="150.1">BL616_XIN</text>
<text x="61.6" y="150.1">BL616_VDDIO1</text>
<text x="238.1" y="157.8">BL616_IO20</text>
<text x="100.3" y="187.6">BL616_EN</text>
</g>
<g font-size="1.8" fill="#a90000">
<text x="108.5" y="23.2">1</text>
<text x="117.4" y="23.2">2</text>
<text x="108.5" y="25.8">3</text>
<text x="108.5" y="28.3">5</text>
<text x="117.4" y="25.8">4</text>
<text x="117.4" y="28.3">6</text>
<text x="108.5" y="30.9">7</text>
<text x="117.4" y="30.9">8</text>
<text x="153.4" y="66.1" transform="rotate(-90 153.4 66.1)">41</text>
<text x="156" y="66.1" transform="rotate(-90 156 66.1)">40</text>
<text x="158.5" y="66.1" transform="rotate(-90 158.5 66.1)">39</text>
<text x="161" y="66.1" transform="rotate(-90 161 66.1)">38</text>
<text x="163.6" y="66.1" transform="rotate(-90 163.6 66.1)">37</text>
<text x="166.1" y="66.1" transform="rotate(-90 166.1 66.1)">36</text>
<text x="168.7" y="66.1" transform="rotate(-90 168.7 66.1)">35</text>
<text x="171.2" y="66.1" transform="rotate(-90 171.2 66.1)">34</text>
<text x="173.7" y="66.1" transform="rotate(-90 173.7 66.1)">33</text>
<text x="176.3" y="66.1" transform="rotate(-90 176.3 66.1)">32</text>
<text x="178.8" y="66.1" transform="rotate(-90 178.8 66.1)">31</text>
<text x="248.9" y="74.7">A4</text>
<text x="135.2" y="79.8">1</text>
<text x="135.2" y="82.3">2</text>
<text x="193" y="82.3">29</text>
<text x="193" y="79.8">30</text>
<text x="248.8" y="82.3">B5</text>
<text x="248.9" y="79.8">A5</text>
<text x="135.2" y="84.8">3</text>
<text x="135.2" y="87.4">4</text>
<text x="135.2" y="89.9">5</text>
<text x="193" y="84.8">28</text>
<text x="193" y="87.4">27</text>
<text x="193" y="89.9">26</text>
<text x="248.8" y="89.9">B7</text>
<text x="248.9" y="87.4">A7</text>
<text x="135.2" y="92.5">6</text>
<text x="135.2" y="95">7</text>
<text x="193" y="92.5">25</text>
<text x="193" y="95">24</text>
<text x="248.8" y="95">B6</text>
<text x="248.9" y="92.5">A6</text>
<text x="135.2" y="97.5">8</text>
<text x="135.2" y="100.1">9</text>
<text x="193" y="97.5">23</text>
<text x="193" y="100.1">22</text>
<text x="134.6" y="102.6">10</text>
<text x="193" y="102.6">21</text>
<text x="248.8" y="105.2">B8</text>
<text x="248.9" y="102.6">A8</text>
<text x="262.6" y="111.7" transform="rotate(-90 262.6 111.7)">A1</text>
<text x="270.3" y="111.8" transform="rotate(-90 270.3 111.8)">S1</text>
<text x="153.4" y="122" transform="rotate(-90 153.4 122)">11</text>
<text x="156" y="122" transform="rotate(-90 156 122)">12</text>
<text x="158.5" y="122" transform="rotate(-90 158.5 122)">13</text>
<text x="161" y="122" transform="rotate(-90 161 122)">14</text>
<text x="163.6" y="122" transform="rotate(-90 163.6 122)">15</text>
<text x="166.1" y="122" transform="rotate(-90 166.1 122)">16</text>
<text x="168.7" y="122" transform="rotate(-90 168.7 122)">17</text>
<text x="171.2" y="122" transform="rotate(-90 171.2 122)">18</text>
<text x="173.7" y="122" transform="rotate(-90 173.7 122)">19</text>
<text x="176.3" y="122" transform="rotate(-90 176.3 122)">20</text>
</g>
<g font-size="1.8" fill="#725600">
<text x="96.8" y="24.4">JTAG_TMS</text>
<text x="96.8" y="29.4">JTAG_TDO</text>
<text x="96.9" y="26.9">JTAG_TCK</text>
<text x="121.5" y="24.4">JTAG_TDI</text>
<text x="110.7" y="88.5">JTAG_TMS</text>
<text x="110.8" y="93.6">JTAG_TDO</text>
<text x="110.9" y="91">JTAG_TCK</text>
<text x="91" y="101.2">616_UART_RX</text>
<text x="111.5" y="96.1">JTAG_TDI</text>
<text x="91.3" y="103.7">616_UART_TX</text>
<text x="68.1" y="186.9">JTAG_TDO</text>
</g>
<g font-size="1.8" fill="#0000c2">
<text x="92.1" y="37.1">If</text>
<text x="92.1" y="39.1">Please</text>
<text x="94.6" y="37.1">you</text>
<text x="99" y="37.1">want</text>
<text x="99.5" y="39.1">Connect</text>
<text x="104.5" y="37.1">to</text>
<text x="107.6" y="37.1">use</text>
<text x="108.3" y="39.1">BL616_EN</text>
<text x="112" y="37.1">external</text>
<text x="118.9" y="39.1">and</text>
<text x="120.9" y="37.1">JTAG debugger</text>
<text x="123.5" y="39.1">GND</text>
<text x="92.1" y="44.1">If</text>
<text x="92.1" y="46.1">Please</text>
<text x="94.6" y="44.1">you</text>
<text x="99" y="44.1">want</text>
<text x="99.5" y="46.1">connect</text>
<text x="104.5" y="44.1">to</text>
<text x="107.6" y="44.1">change</text>
<text x="108.1" y="46.1">JTAG_TDO to</text>
<text x="115.5" y="44.1">BL616</text>
<text x="121.2" y="46.1">3V3</text>
<text x="122.6" y="44.1">into</text>
<text x="125.9" y="46.1">before</text>
<text x="127.4" y="44.1">Flash</text>
<text x="133" y="46.1">power</text>
<text x="133.7" y="44.1">mode</text>
<text x="139.7" y="46.1">up</text>
<text x="234.3" y="73.4">6V</text>
<text x="237.8" y="73.4">2A</text>
<text x="19.4" y="87">Via</text>
<text x="23.4" y="87">to</text>
<text x="26.5" y="87">GND</text>
<text x="28.6" y="169.3">Via</text>
<text x="32.6" y="169.3">to</text>
<text x="35.6" y="169.3">GND</text>
</g>
<g font-size="1.8" fill="#009600">
<text x="147.3" y="177.5">BL616_IO12</text>
<text x="36.9" y="180.6">BL616_BOOT</text>
</g>
<g font-size="1.7" fill="#006464">
<text x="52.8" y="108.8">L4</text>
<text x="58.1" y="108.8">2.2uH</text>
<text x="65.7" y="108.8">1.5A</text>
</g>
<g font-size="1.5" fill="#006464">
<text x="151.9" y="59.4">GND</text>
<text x="31.9" y="145.2">GND</text>
<text x="31.9" y="173.1">GND</text>
</g>
<g font-size="1.1" fill="#a90000">
<text x="33.4" y="148.8" transform="rotate(-90 33.4 148.8)">2</text>
<text x="31.2" y="150.2">3</text>
<text x="33.4" y="153.2" transform="rotate(-90 33.4 153.2)">4</text>
<text x="35" y="150.2">1</text>
</g>
</svg>
